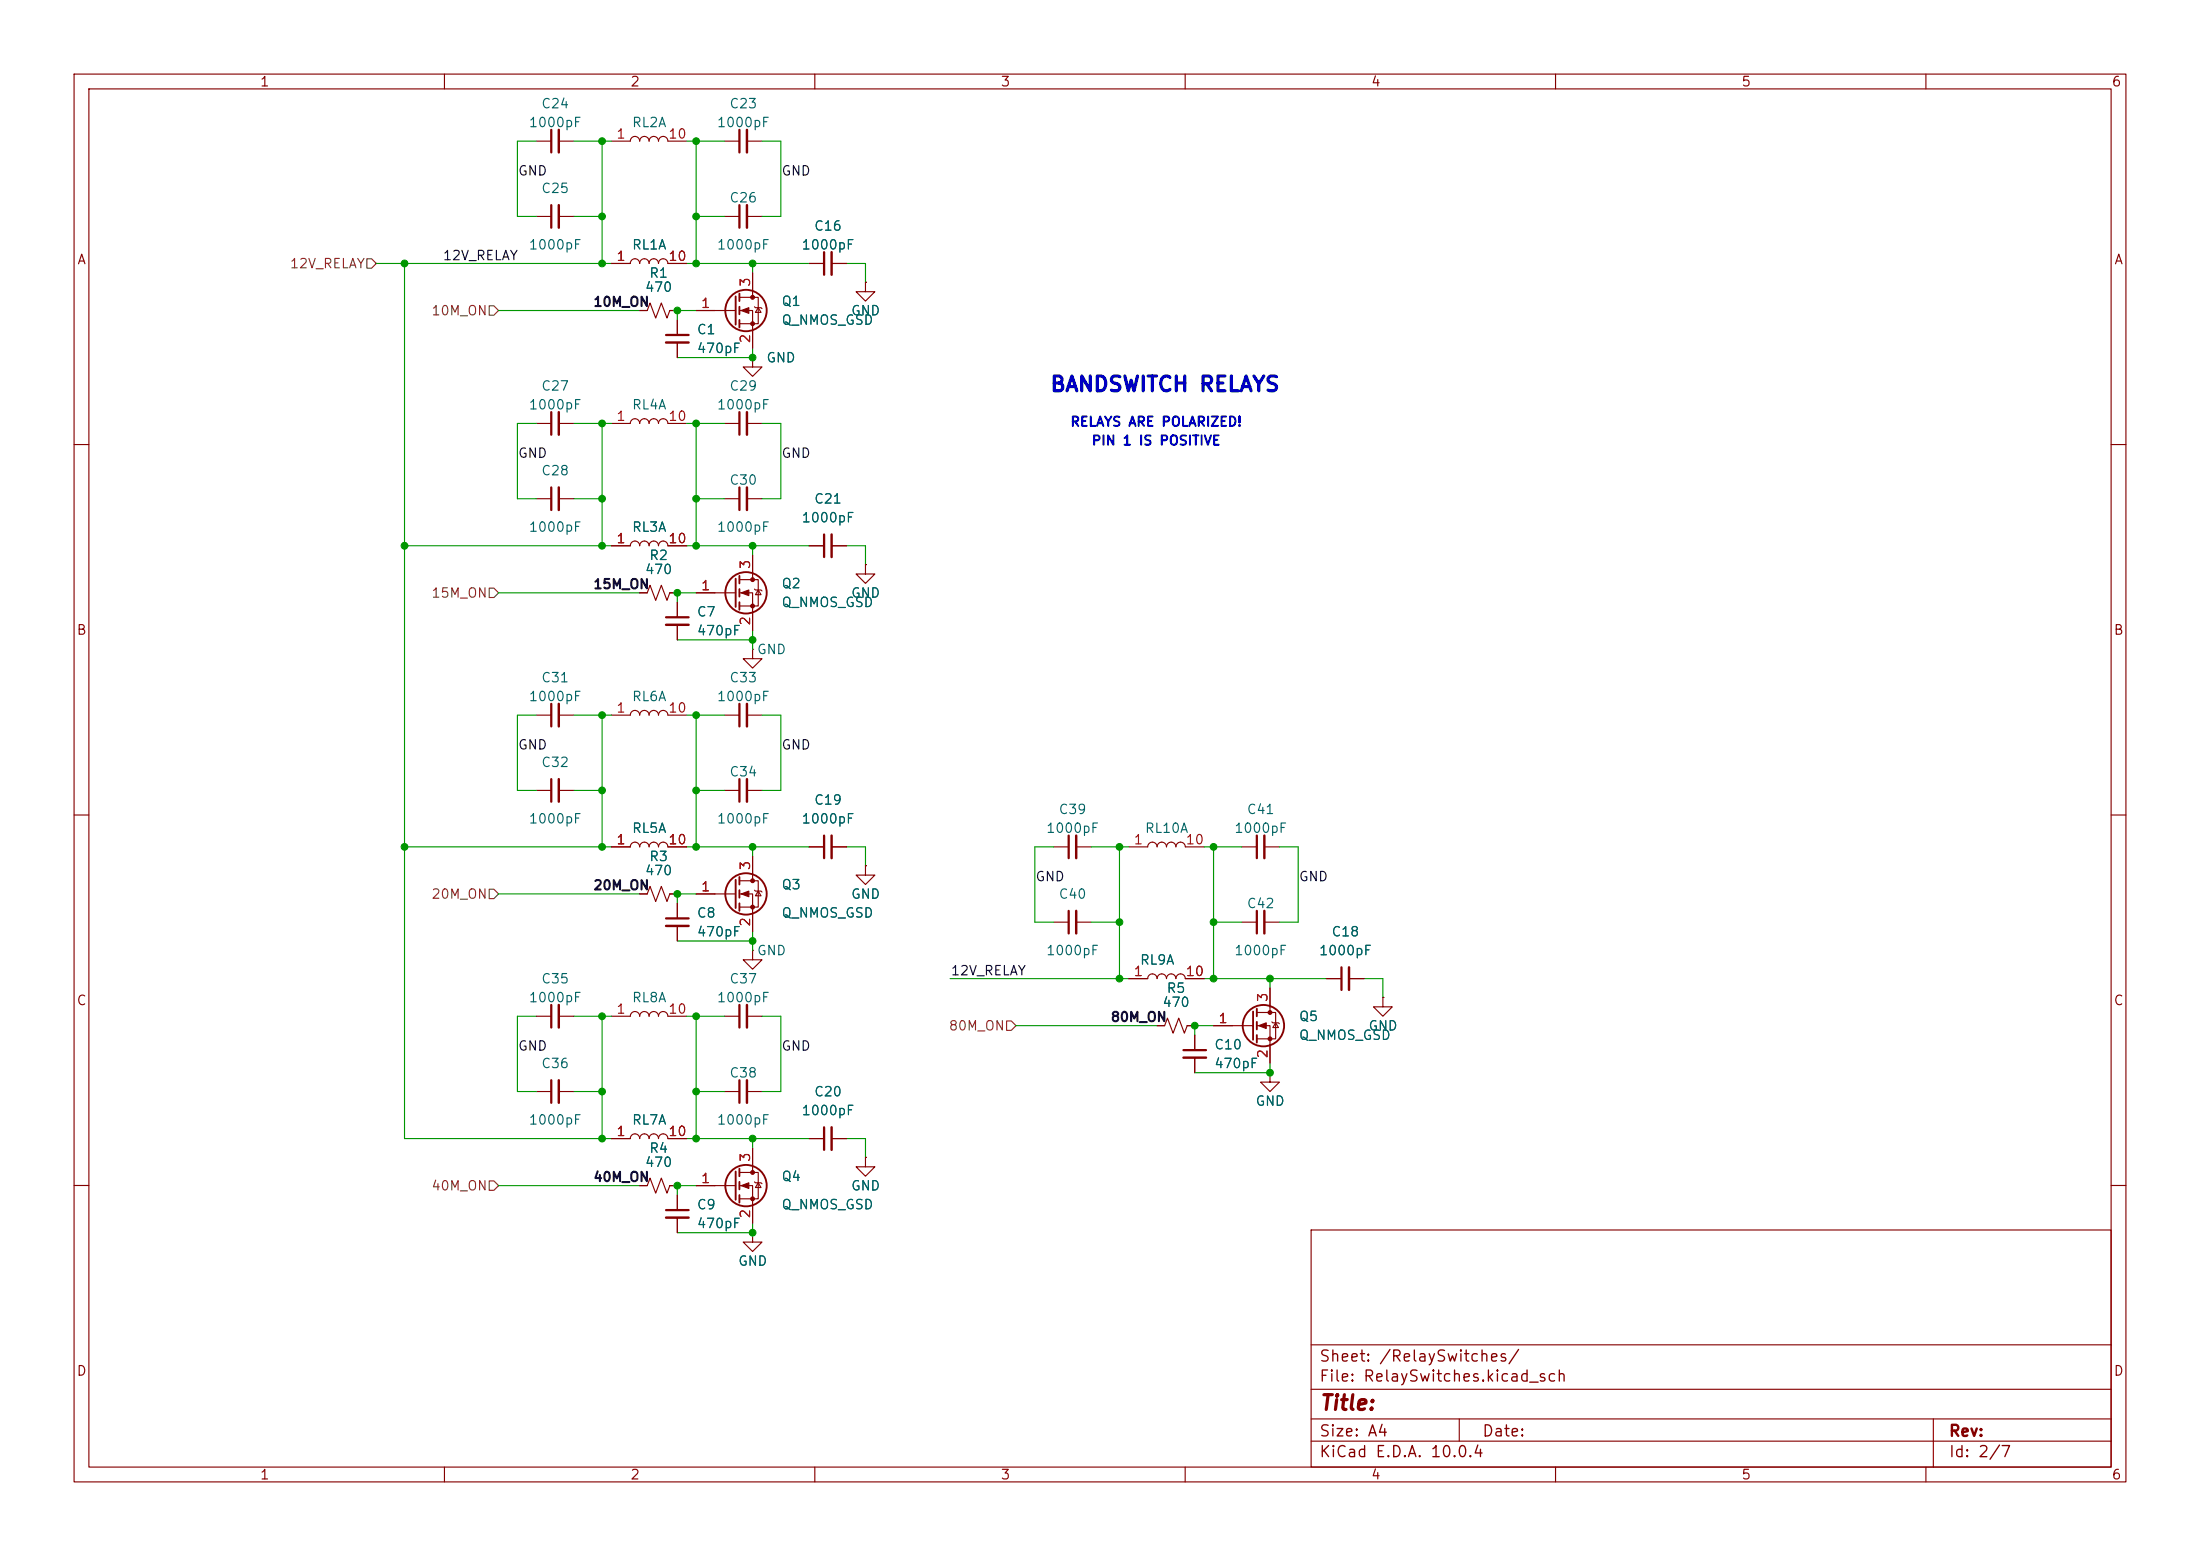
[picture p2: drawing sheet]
<svg xmlns="http://www.w3.org/2000/svg" width="297mm" height="210mm" viewBox="0 0 297 210" stroke-linecap="round" stroke-linejoin="round" font-family="sans-serif">
<g fill="none" stroke="#840000" stroke-width=".15">
<path d="M10 10h277v190h-277zM12 12h273v186h-273zM60 10v2M72.4 19.1h2M75.4 19.1h2.1M85.7 18.4a.64 .64 0 0 0-.6 .7h-2.6M87 18.4a.65 .65 0 0 0-.6 .7 .63 .63 0 0 0-.7-.7M88.3 18.4a.65 .65 0 0 0-.7 .7 .63 .63 0 0 0-.6-.7M89.5 18.4a.65 .65 0 0 0-.6 .7 .63 .63 0 0 0-.6-.7M89.5 18.4a.63 .63 0 0 1 .7 .7h2.5M97.8 19.1h2M100.8 19.1h2.1"/>
<path d="M110 10v2M160 10v2M210 10v2M260 10v2M72.4 29.2h2M75.4 29.2h2.1M82.5 35.6h2.6a.63 .63 0 0 1 .6-.7 .63 .63 0 0 1 .7 .7 .64 .64 0 0 1 .6-.7 .64 .64 0 0 1 .6 .7 .64 .64 0 0 1 .7-.7 .64 .64 0 0 1 .6 .7 .64 .64 0 0 1 .6-.7 .64 .64 0 0 1 .7 .7h2.5M97.8 29.2h2M100.8 29.2h2.1M101.6 36.8v3.3M109.2 35.6h2.1M112.3 35.6h2"/>
<path d="M116.8 38.1v1.3h1.3l-1.3 1.2-1.2-1.2h1.2M116.8 38.1h.1M72.4 57.2h2M75.4 57.2h2.1M85.7 56.5a.64 .64 0 0 0-.6 .7h-2.6M86.4 41.9h1l.4-1 .7 2 .8-2 .7 2 .4-1h1M87 56.5a.65 .65 0 0 0-.6 .7 .63 .63 0 0 0-.7-.7M88.3 56.5a.65 .65 0 0 0-.7 .7 .63 .63 0 0 0-.6-.7M89.5 56.5a.65 .65 0 0 0-.6 .7 .63 .63 0 0 0-.6-.7M89.5 56.5a.63 .63 0 0 1 .7 .7h2.5M91.4 43.2v2M91.4 46.2v2.1"/>
<path d="M94 41.9h5.3M97.8 57.2h2M99.8 40.1h2.6v3.6h-2.6M99.8 41.9h1.8v5.1M100.8 57.2h2.1M101.6 48.3v1.2h1.3l-1.3 1.3-1.3-1.3h1.3M101.6 48.3h.1M101.9 41.4l.1 .1h.7l.2 .2M102.4 41.5l.3 .7h-.7zM10 60h2M72.4 67.3h2M75.4 67.3h2.1"/>
<path d="M82.5 73.7h2.6a.63 .63 0 0 1 .6-.7 .63 .63 0 0 1 .7 .7 .64 .64 0 0 1 .6-.7 .64 .64 0 0 1 .6 .7 .64 .64 0 0 1 .7-.7 .64 .64 0 0 1 .6 .7 .64 .64 0 0 1 .6-.7 .64 .64 0 0 1 .7 .7h2.5M97.8 67.3h2M99.8 78.2h2.6v3.6h-2.6M100.8 67.3h2.1M101.6 74.9v3.3M101.9 79.5l.1 .1h.7l.2 .2M102.4 79.6l.3 .7h-.7zM109.2 73.7h2.1M112.3 73.7h2M116.8 76.2v1.3h1.3l-1.3 1.2-1.2-1.2h1.2M116.8 76.2h.1M285 60h2"/>
<path d="M72.4 96.5h2M75.4 96.5h2.1M82.5 96.5h2.6a.63 .63 0 0 1 .6-.6 .63 .63 0 0 1 .7 .6 .64 .64 0 0 1 .6-.6 .64 .64 0 0 1 .6 .6 .64 .64 0 0 1 .7-.6 .64 .64 0 0 1 .6 .6 .64 .64 0 0 1 .6-.6 .64 .64 0 0 1 .7 .6h2.5M86.4 80h1l.4-1 .7 2 .8-2 .7 2 .4-1h1M91.4 81.3v2M91.4 84.3v2.1M94 80h5.3M97.8 96.5h2M99.8 80h1.8v5.1M100.8 96.5h2.1M101.6 87.6v1.3h1.3l-1.3 1.3-1.3-1.3h1.3M101.6 87.6h.1"/>
<path d="M10 110h2M72.4 106.7h2M75.4 106.7h2.1M82.5 114.3h2.6a.63 .63 0 0 1 .6-.6 .63 .63 0 0 1 .7 .6 .64 .64 0 0 1 .6-.6 .64 .64 0 0 1 .6 .6 .64 .64 0 0 1 .7-.6 .64 .64 0 0 1 .6 .6 .64 .64 0 0 1 .6-.6 .64 .64 0 0 1 .7 .6h2.5M97.8 106.7h2M99.8 118.9h2.6v3.5h-2.6M100.8 106.7h2.1M101.6 115.6v3.3M109.2 114.3h2.1M112.3 114.3h2M116.8 116.8v1.3h1.3l-1.3 1.3-1.2-1.3h1.2M116.8 116.8h.1"/>
<path d="M142.2 114.3h2.1M145.3 114.3h2M152.4 114.3h2.5a.63 .63 0 0 1 .7-.6 .63 .63 0 0 1 .6 .6 .64 .64 0 0 1 .6-.6 .64 .64 0 0 1 .7 .6 .64 .64 0 0 1 .6-.6 .64 .64 0 0 1 .6 .6 .64 .64 0 0 1 .7-.6 .64 .64 0 0 1 .6 .6h2.6M167.6 114.3h2.1M170.7 114.3h2M285 110h2M72.4 137.2h2M75.4 137.2h2.1M82.5 137.2h2.6a.63 .63 0 0 1 .6-.7 .63 .63 0 0 1 .7 .7 .64 .64 0 0 1 .6-.7 .64 .64 0 0 1 .6 .7 .64 .64 0 0 1 .7-.7 .64 .64 0 0 1 .6 .7 .64 .64 0 0 1 .6-.7 .64 .64 0 0 1 .7 .7h2.5M86.4 120.7h1l.4-1.1 .7 2.1 .8-2.1 .7 2.1 .4-1h1M91.4 121.9v2.1M91.4 125v2"/>
<path d="M94 120.7h5.3M97.8 137.2h2M99.8 120.7h1.8v5M100.8 137.2h2.1M101.6 128.3v1.2h1.3l-1.3 1.3-1.3-1.3h1.3M101.6 128.3h.1M101.9 120.1l.1 .2h.7l.2 .1M102.4 120.3l.3 .6h-.7zM142.2 124.5h2.1M145.3 124.5h2M155.6 131.4a.64 .64 0 0 0-.7 .7h-2.5M156.2 138.4h1l.4-1 .8 2 .7-2 .8 2 .4-1h1"/>
<path d="M156.8 131.4a.65 .65 0 0 0-.6 .7 .63 .63 0 0 0-.6-.7M158.1 131.4a.65 .65 0 0 0-.6 .7 .63 .63 0 0 0-.7-.7M159.4 131.4a.65 .65 0 0 0-.7 .7 .63 .63 0 0 0-.6-.7M159.4 131.4a.63 .63 0 0 1 .6 .7h2.6M161.3 139.7v2M163.8 138.4h5.4M167.6 124.5h2.1M169.7 136.7h2.5v3.5h-2.5M169.7 138.4h1.7v5.1M170.7 124.5h2M171.4 133.4v3.3M171.7 137.9l.1 .1h.8l.1 .2"/>
<path d="M172.2 138l.4 .7h-.8zM179.1 132.1h2M182.1 132.1h2M186.7 134.6v1.3h1.3l-1.3 1.3-1.3-1.3h1.3M186.7 134.6h.1M72.4 147.3h2M75.4 147.3h2.1M82.5 153.7h2.6a.63 .63 0 0 1 .6-.7 .63 .63 0 0 1 .7 .7 .64 .64 0 0 1 .6-.7 .64 .64 0 0 1 .6 .7 .64 .64 0 0 1 .7-.7 .64 .64 0 0 1 .6 .7 .64 .64 0 0 1 .6-.7 .64 .64 0 0 1 .7 .7h2.5M97.8 147.3h2M99.8 158.2h2.6v3.6h-2.6M100.8 147.3h2.1M101.6 154.9v3.3"/>
<path d="M101.9 159.5l.1 .1h.7l.2 .2M102.4 159.6l.3 .7h-.7zM109.2 153.7h2.1M112.3 153.7h2M116.8 156.2v1.3h1.3l-1.3 1.3-1.2-1.3h1.2M116.8 156.2h.1M161.3 142.7v2.1M171.4 144.8v1.3h1.3l-1.3 1.2-1.2-1.2h1.2M171.4 144.8h.1M10 160h2M86.4 160h1l.4-1 .7 2 .8-2 .7 2 .4-1h1M91.4 161.3v2"/>
<path d="M91.4 164.3v2.1M94 160h5.3M99.8 160h1.8v5.1M101.6 166.4v1.2h1.3l-1.3 1.3-1.3-1.3h1.3M101.6 166.4h.1M177 166h108v32h-108zM285 160h2M60 198v2M110 198v2M160 198v2M177 194.5h108M177 191.5h108"/>
<path d="M177 187.5h108M177 181.5h108M197 191.5v3M210 198v2M260 198v2M261 191.5v6.5"/>
</g>
<g fill="none" stroke="#840000" stroke-width=".3">
<path d="M74.4 17.5v3.1M99.8 17.5v3.1M74.4 27.7v3M99.8 27.7v3M111.3 34v3.1M74.4 55.6v3.1M89.9 45.2h3.1M99.8 55.6v3.1M74.4 65.8v3M99.8 65.8v3M111.3 72.1v3.1M74.4 95v3"/>
<path d="M89.9 83.3h3.1M99.8 95v3M74.4 105.2v3M99.8 105.2v3M111.3 112.8v3M144.3 112.8v3M169.7 112.8v3M74.4 135.6v3.1M89.9 124h3.1M99.8 135.6v3.1M144.3 122.9v3.1M169.7 122.9v3.1"/>
<path d="M181.1 130.6v3M74.4 145.8v3M99.8 145.8v3M111.3 152.1v3.1M159.8 141.7h3M89.9 163.3h3.1"/>
</g>
<g fill="none" stroke="#840000" stroke-width=".33">
<path d="M75.4 17.5v3.1M100.8 17.5v3.1M75.4 27.7v3M100.8 27.7v3M112.3 34v3.1M75.4 55.6v3.1M89.9 46.2h3.1M100.8 55.6v3.1M75.4 65.8v3M100.8 65.8v3M112.3 72.1v3.1M75.4 95v3"/>
<path d="M89.9 84.3h3.1M100.8 95v3M75.4 105.2v3M100.8 105.2v3M112.3 112.8v3M145.3 112.8v3M170.7 112.8v3M75.4 135.6v3.1M89.9 125h3.1M100.8 135.6v3.1M145.3 122.9v3.1M170.7 122.9v3.1"/>
<path d="M182.1 130.6v3M75.4 145.8v3M100.8 145.8v3M112.3 152.1v3.1M159.8 142.7h3M89.9 164.3h3.1"/>
</g>
<g fill="none" stroke="#840000" stroke-width=".25">
<path d="M99.8 39.6v1M99.3 40v3.8M99.8 41.4v1M99.8 43.2v1M99.3 78.1v3.8M99.8 77.7v1M99.8 79.5v1M99.8 81.3v1M99.3 118.7v3.9M99.8 118.4v1M99.8 120.1v1.1M99.8 121.9v1"/>
<path d="M169.2 136.5v3.8M169.7 136.1v1.1M169.7 137.9v1M169.7 139.7v1M99.3 158.1v3.8M99.8 157.7v1.1M99.8 159.5v1M99.8 161.3v1"/>
<circle cx="100.7" cy="41.9" r="2.79"/>
<circle cx="100.7" cy="80" r="2.79"/>
<circle cx="100.7" cy="120.6" r="2.79"/>
<circle cx="170.6" cy="138.4" r="2.79"/>
<circle cx="100.7" cy="160" r="2.79"/>
</g>
<g fill="#840000" stroke="#840000" stroke-width=".15">
<path d="M100.1 160l1-.4v.8z"/>
<path d="M100.1 120.7l1-.4v.7z"/>
<path d="M100.1 41.9l1-.4v.8z"/>
<path d="M169.9 138.4l1-.4v.8z"/>
<path d="M100.1 80l1-.4v.8z"/>
<circle cx="101.6" cy="158.2" r=".25"/>
<circle cx="101.6" cy="161.8" r=".25"/>
<circle cx="101.6" cy="118.9" r=".25"/>
<circle cx="101.6" cy="122.4" r=".25"/>
<circle cx="101.6" cy="40.1" r=".25"/>
<circle cx="101.6" cy="43.7" r=".25"/>
<circle cx="171.4" cy="136.7" r=".25"/>
<circle cx="171.4" cy="140.2" r=".25"/>
<circle cx="101.6" cy="78.2" r=".25"/>
<circle cx="101.6" cy="81.8" r=".25"/>
</g>
<path d="M49.5 34.9h.7l.6 .7-.6 .6h-.7zM66 41.3h.7l.6 .6-.6 .6h-.7zM66 79.4h.7l.6 .6-.6 .6h-.7zM66 120h.7l.6 .7-.6 .6h-.7zM135.9 137.8h.6l.7 .6-.7 .7h-.6zM66 159.4h.7l.6 .6-.6 .7h-.7z" fill="none" stroke="#725600" stroke-width=".15"/>
<g fill="none" stroke="#009600" stroke-width=".15">
<path d="M72.4 19.1h-2.6v10.1h2.6M77.5 19.1h5M81.3 19.1v16.5M92.7 19.1h5.1M94 19.1v16.5M102.9 19.1h2.5v10.1h-2.5M50.8 35.6h31.7M54.6 35.6v118.1h27.9M77.5 29.2h3.8M92.7 35.6h16.5M94 29.2h3.8M101.6 35.6v1.2"/>
<path d="M114.3 35.6h2.5v2.5M67.3 41.9h19.1M72.4 57.2h-2.6v10.1h2.6M77.5 57.2h5M81.3 57.2v16.5M92.7 57.2h5.1M94 41.9h-2.6v1.3M94 57.2v16.5M101.6 47v1.3h-10.2M102.9 57.2h2.5v10.1h-2.5M54.6 73.7h27.9M77.5 67.3h3.8"/>
<path d="M92.7 73.7h16.5M94 67.3h3.8M101.6 73.7v1.2M114.3 73.7h2.5v2.5M67.3 80h19.1M72.4 96.5h-2.6v10.2h2.6M77.5 96.5h5M81.3 96.5v17.8M91.4 86.4h10.2M92.7 96.5h5.1M94 96.5v17.8M94 80h-2.6v1.3"/>
<path d="M101.6 85.1v2.5M102.9 96.5h2.5v10.2h-2.5M54.6 114.3h27.9M77.5 106.7h3.8M92.7 114.3h16.5M94 106.7h3.8M101.6 114.3v1.3M114.3 114.3h2.5v2.5M142.2 114.3h-2.5v10.2h2.5M147.3 114.3h5.1M151.1 114.3v17.8M162.6 114.3h5"/>
<path d="M163.8 114.3v17.8M172.7 114.3h2.6v10.2h-2.6M67.3 120.7h19.1M72.4 137.2h-2.6v10.1h2.6M77.5 137.2h5M81.3 137.2v16.5M91.4 127h10.2M92.7 137.2h5.1M94 137.2v16.5M94 120.7h-2.6v1.2M101.6 125.7v2.6M102.9 137.2h2.5v10.1h-2.5"/>
<path d="M128.3 132.1h24.1M137.2 138.4h19M147.3 124.5h3.8M162.6 132.1h16.5M163.8 124.5h3.8M163.8 138.4h-2.5v1.3M171.4 132.1v1.3M184.1 132.1h2.6v2.5M77.5 147.3h3.8M92.7 153.7h16.5M94 147.3h3.8M101.6 153.7v1.2"/>
<path d="M114.3 153.7h2.5v2.5M171.4 143.5v1.3h-10.1M67.3 160h19.1M94 160h-2.6v1.3M101.6 165.1v1.3h-10.2"/>
</g>
<g fill="#009600" stroke="#009600" stroke-width=".14">
<circle cx="151.1" cy="114.3" r=".46"/>
<circle cx="163.8" cy="114.3" r=".46"/>
<circle cx="163.8" cy="124.5" r=".46"/>
<circle cx="101.6" cy="86.4" r=".46"/>
<circle cx="101.6" cy="73.7" r=".46"/>
<circle cx="101.6" cy="48.3" r=".46"/>
<circle cx="94" cy="73.7" r=".46"/>
<circle cx="81.3" cy="73.7" r=".46"/>
<circle cx="94" cy="67.3" r=".46"/>
<circle cx="81.3" cy="67.3" r=".46"/>
<circle cx="91.4" cy="80" r=".46"/>
<circle cx="94" cy="35.6" r=".46"/>
<circle cx="91.4" cy="41.9" r=".46"/>
<circle cx="94" cy="57.2" r=".46"/>
<circle cx="101.6" cy="35.6" r=".46"/>
<circle cx="94" cy="19.1" r=".46"/>
<circle cx="94" cy="29.2" r=".46"/>
<circle cx="81.3" cy="114.3" r=".46"/>
<circle cx="81.3" cy="137.2" r=".46"/>
<circle cx="91.4" cy="120.7" r=".46"/>
<circle cx="81.3" cy="147.3" r=".46"/>
<circle cx="81.3" cy="153.7" r=".46"/>
<circle cx="161.3" cy="138.4" r=".46"/>
<circle cx="171.4" cy="144.8" r=".46"/>
<circle cx="151.1" cy="124.5" r=".46"/>
<circle cx="151.1" cy="132.1" r=".46"/>
<circle cx="163.8" cy="132.1" r=".46"/>
<circle cx="171.4" cy="132.1" r=".46"/>
<circle cx="54.6" cy="73.7" r=".46"/>
<circle cx="94" cy="96.5" r=".46"/>
<circle cx="81.3" cy="96.5" r=".46"/>
<circle cx="81.3" cy="106.7" r=".46"/>
<circle cx="54.6" cy="114.3" r=".46"/>
<circle cx="94" cy="106.7" r=".46"/>
<circle cx="91.4" cy="160" r=".46"/>
<circle cx="94" cy="153.7" r=".46"/>
<circle cx="101.6" cy="153.7" r=".46"/>
<circle cx="94" cy="114.3" r=".46"/>
<circle cx="101.6" cy="127" r=".46"/>
<circle cx="101.6" cy="114.3" r=".46"/>
<circle cx="94" cy="137.2" r=".46"/>
<circle cx="94" cy="147.3" r=".46"/>
<circle cx="101.6" cy="166.4" r=".46"/>
<circle cx="81.3" cy="19.1" r=".46"/>
<circle cx="81.3" cy="29.2" r=".46"/>
<circle cx="54.6" cy="35.6" r=".46"/>
<circle cx="81.3" cy="57.2" r=".46"/>
<circle cx="81.3" cy="35.6" r=".46"/>
</g>
<text font-size="2" fill="#0000c2" x="141.7" y="53.4">BANDSWITCH RELAYS</text>
<text font-size="2" fill="#840000" x="178" y="190.8">Title:</text>
<g font-size="1.5" fill="#840000">
<text x="178" y="184.2">Sheet: /RelaySwitches/</text>
<text x="178" y="186.9">File: RelaySwitches.kicad_sch</text>
<text x="178" y="197.1">KiCad E.D.A. 10.0.4</text>
<text x="178" y="194.3">Size: A4</text>
<text x="200" y="194.3">Date:</text>
<text x="263" y="194.3">Rev:</text>
<text x="263" y="197.1">Id: 2/7</text>
</g>
<g font-size="1.3" fill="#840000">
<text x="35" y="12">1</text>
<text x="85" y="12">2</text>
<text x="135" y="12">3</text>
<text x="185" y="12">4</text>
<text x="235" y="12">5</text>
<text x="285" y="12">6</text>
<text x="10.3" y="36">A</text>
<text x="285.3" y="36">A</text>
<text x="10.3" y="86">B</text>
<text x="285.3" y="86">B</text>
<text x="10.3" y="136">C</text>
<text x="285.3" y="136">C</text>
<text x="10.3" y="186">D</text>
<text x="285.3" y="186">D</text>
<text x="35" y="200">1</text>
<text x="85" y="200">2</text>
<text x="135" y="200">3</text>
<text x="185" y="200">4</text>
<text x="235" y="200">5</text>
<text x="285" y="200">6</text>
</g>
<g font-size="1.3" fill="#006464">
<text x="71.3" y="17.5">1000pF</text>
<text x="73" y="14.9">C24</text>
<text x="85.2" y="17.5">RL2A</text>
<text x="96.7" y="17.5">1000pF</text>
<text x="98.4" y="14.9">C23</text>
<text x="73" y="26.4">C25</text>
<text x="98.4" y="27.6">C26</text>
<text x="71.3" y="34">1000pF</text>
<text x="85.2" y="34">RL1A</text>
<text x="96.7" y="34">1000pF</text>
<text x="108.1" y="34">1000pF</text>
<text x="109.8" y="31.5">C16</text>
<text x="87" y="39.7">470</text>
<text x="87.6" y="37.8">R1</text>
<text x="105.4" y="41.6">Q1</text>
<text x="94" y="45.4">C1</text>
<text x="94" y="48">470pF</text>
<text x="105.4" y="44.2">Q_NMOS_GSD</text>
<text x="114.8" y="42.9">GND</text>
<text x="73" y="53">C27</text>
<text x="98.4" y="53">C29</text>
<text x="103.4" y="49.2">GND</text>
<text x="71.3" y="55.6">1000pF</text>
<text x="85.2" y="55.6">RL4A</text>
<text x="96.7" y="55.6">1000pF</text>
<text x="73" y="64.5">C28</text>
<text x="98.4" y="65.7">C30</text>
<text x="108.1" y="70.8">1000pF</text>
<text x="109.8" y="68.3">C21</text>
<text x="71.3" y="72.1">1000pF</text>
<text x="85.2" y="72.1">RL3A</text>
<text x="87" y="77.8">470</text>
<text x="87.6" y="75.9">R2</text>
<text x="96.7" y="72.1">1000pF</text>
<text x="94" y="83.5">C7</text>
<text x="105.4" y="82.3">Q_NMOS_GSD</text>
<text x="105.4" y="79.7">Q2</text>
<text x="114.8" y="81">GND</text>
<text x="94" y="86.1">470pF</text>
<text x="102.1" y="88.6">GND</text>
<text x="71.3" y="95">1000pF</text>
<text x="73" y="92.4">C31</text>
<text x="85.2" y="95">RL6A</text>
<text x="96.7" y="95">1000pF</text>
<text x="98.4" y="92.4">C33</text>
<text x="73" y="103.8">C32</text>
<text x="98.4" y="105.1">C34</text>
<text x="71.3" y="111.5">1000pF</text>
<text x="85.2" y="112.7">RL5A</text>
<text x="96.7" y="111.5">1000pF</text>
<text x="108.1" y="111.5">1000pF</text>
<text x="109.8" y="108.9">C19</text>
<text x="141.1" y="112.7">1000pF</text>
<text x="142.8" y="110.2">C39</text>
<text x="154.5" y="112.7">RL10A</text>
<text x="166.5" y="112.7">1000pF</text>
<text x="168.2" y="110.2">C41</text>
<text x="87" y="118.4">470</text>
<text x="87.6" y="116.5">R3</text>
<text x="94" y="124.2">C8</text>
<text x="105.4" y="124.2">Q_NMOS_GSD</text>
<text x="105.4" y="120.4">Q3</text>
<text x="114.8" y="121.6">GND</text>
<text x="142.8" y="121.6">C40</text>
<text x="168.2" y="122.9">C42</text>
<text x="94" y="126.7">470pF</text>
<text x="102.1" y="129.2">GND</text>
<text x="141.1" y="129.2">1000pF</text>
<text x="153.8" y="130.5">RL9A</text>
<text x="166.5" y="129.2">1000pF</text>
<text x="178" y="129.2">1000pF</text>
<text x="179.7" y="126.7">C18</text>
<text x="71.3" y="135.6">1000pF</text>
<text x="73" y="133.1">C35</text>
<text x="85.2" y="135.6">RL8A</text>
<text x="96.7" y="135.6">1000pF</text>
<text x="98.4" y="133.1">C37</text>
<text x="156.8" y="136.2">470</text>
<text x="157.4" y="134.3">R5</text>
<text x="163.8" y="141.9">C10</text>
<text x="175.3" y="140.7">Q_NMOS_GSD</text>
<text x="175.3" y="138.1">Q5</text>
<text x="184.7" y="139.4">GND</text>
<text x="73" y="144.5">C36</text>
<text x="98.4" y="145.8">C38</text>
<text x="109.8" y="148.3">C20</text>
<text x="163.8" y="144.5">470pF</text>
<text x="169.4" y="149.6">GND</text>
<text x="71.3" y="152.1">1000pF</text>
<text x="85.2" y="152.1">RL7A</text>
<text x="87.6" y="155.9">R4</text>
<text x="96.7" y="152.1">1000pF</text>
<text x="108.1" y="150.8">1000pF</text>
<text x="87" y="157.8">470</text>
<text x="105.4" y="159.7">Q4</text>
<text x="114.8" y="161">GND</text>
<text x="94" y="163.5">C9</text>
<text x="94" y="166.1">470pF</text>
<text x="105.4" y="163.5">Q_NMOS_GSD</text>
<text x="99.6" y="171.2">GND</text>
</g>
<g font-size="1.3" fill="#a90000">
<text x="83.1" y="19">1</text>
<text x="90.1" y="19">10</text>
<text x="83.1" y="35.5">1</text>
<text x="90.1" y="35.5">10</text>
<text x="94.5" y="41.9">1</text>
<text x="101.6" y="38.8" transform="rotate(-90 101.6 38.8)">3</text>
<text x="101.6" y="46.4" transform="rotate(-90 101.6 46.4)">2</text>
<text x="83.1" y="57.1">1</text>
<text x="90.1" y="57.1">10</text>
<text x="83.1" y="73.6">1</text>
<text x="90.1" y="73.6">10</text>
<text x="101.6" y="76.9" transform="rotate(-90 101.6 76.9)">3</text>
<text x="94.5" y="80">1</text>
<text x="101.6" y="84.5" transform="rotate(-90 101.6 84.5)">2</text>
<text x="83.1" y="96.5">1</text>
<text x="90.1" y="96.5">10</text>
<text x="83.1" y="114.3">1</text>
<text x="90.1" y="114.3">10</text>
<text x="101.6" y="117.5" transform="rotate(-90 101.6 117.5)">3</text>
<text x="153" y="114.3">1</text>
<text x="160" y="114.3">10</text>
<text x="94.5" y="120.6">1</text>
<text x="101.6" y="125.2" transform="rotate(-90 101.6 125.2)">2</text>
<text x="83.1" y="137.1">1</text>
<text x="90.1" y="137.1">10</text>
<text x="153" y="132.1">1</text>
<text x="160" y="132.1">10</text>
<text x="171.4" y="135.3" transform="rotate(-90 171.4 135.3)">3</text>
<text x="164.4" y="138.4">1</text>
<text x="171.4" y="142.9" transform="rotate(-90 171.4 142.9)">2</text>
<text x="83.1" y="153.6">1</text>
<text x="90.1" y="153.6">10</text>
<text x="94.5" y="160">1</text>
<text x="101.6" y="156.9" transform="rotate(-90 101.6 156.9)">3</text>
<text x="101.6" y="164.5" transform="rotate(-90 101.6 164.5)">2</text>
</g>
<g font-size="1.3" fill="#0f0f0f">
<text x="69.8" y="24">GND</text>
<text x="105.4" y="24">GND</text>
<text x="59.7" y="35.4">12V_RELAY</text>
<text x="80" y="41.7">10M_ON</text>
<text x="69.8" y="62.1">GND</text>
<text x="105.4" y="62.1">GND</text>
<text x="80" y="79.8">15M_ON</text>
<text x="69.8" y="101.5">GND</text>
<text x="105.4" y="101.5">GND</text>
<text x="139.7" y="119.3">GND</text>
<text x="175.3" y="119.3">GND</text>
<text x="80" y="120.4">20M_ON</text>
<text x="128.3" y="132">12V_RELAY</text>
<text x="69.8" y="142.1">GND</text>
<text x="105.4" y="142.1">GND</text>
<text x="149.9" y="138.2">80M_ON</text>
<text x="80" y="159.8">40M_ON</text>
</g>
<g font-size="1.3" fill="#725600">
<text x="39" y="36.5">12V_RELAY</text>
<text x="58.1" y="42.9">10M_ON</text>
<text x="58.1" y="81">15M_ON</text>
<text x="58.1" y="121.6">20M_ON</text>
<text x="128" y="139.4">80M_ON</text>
<text x="58.1" y="161">40M_ON</text>
</g>
<g font-size="1.3" fill="#0000c2">
<text x="144.4" y="57.9">RELAYS ARE POLARIZED!</text>
<text x="147.3" y="60.4">PIN 1 IS POSITIVE</text>
</g>
</svg>
